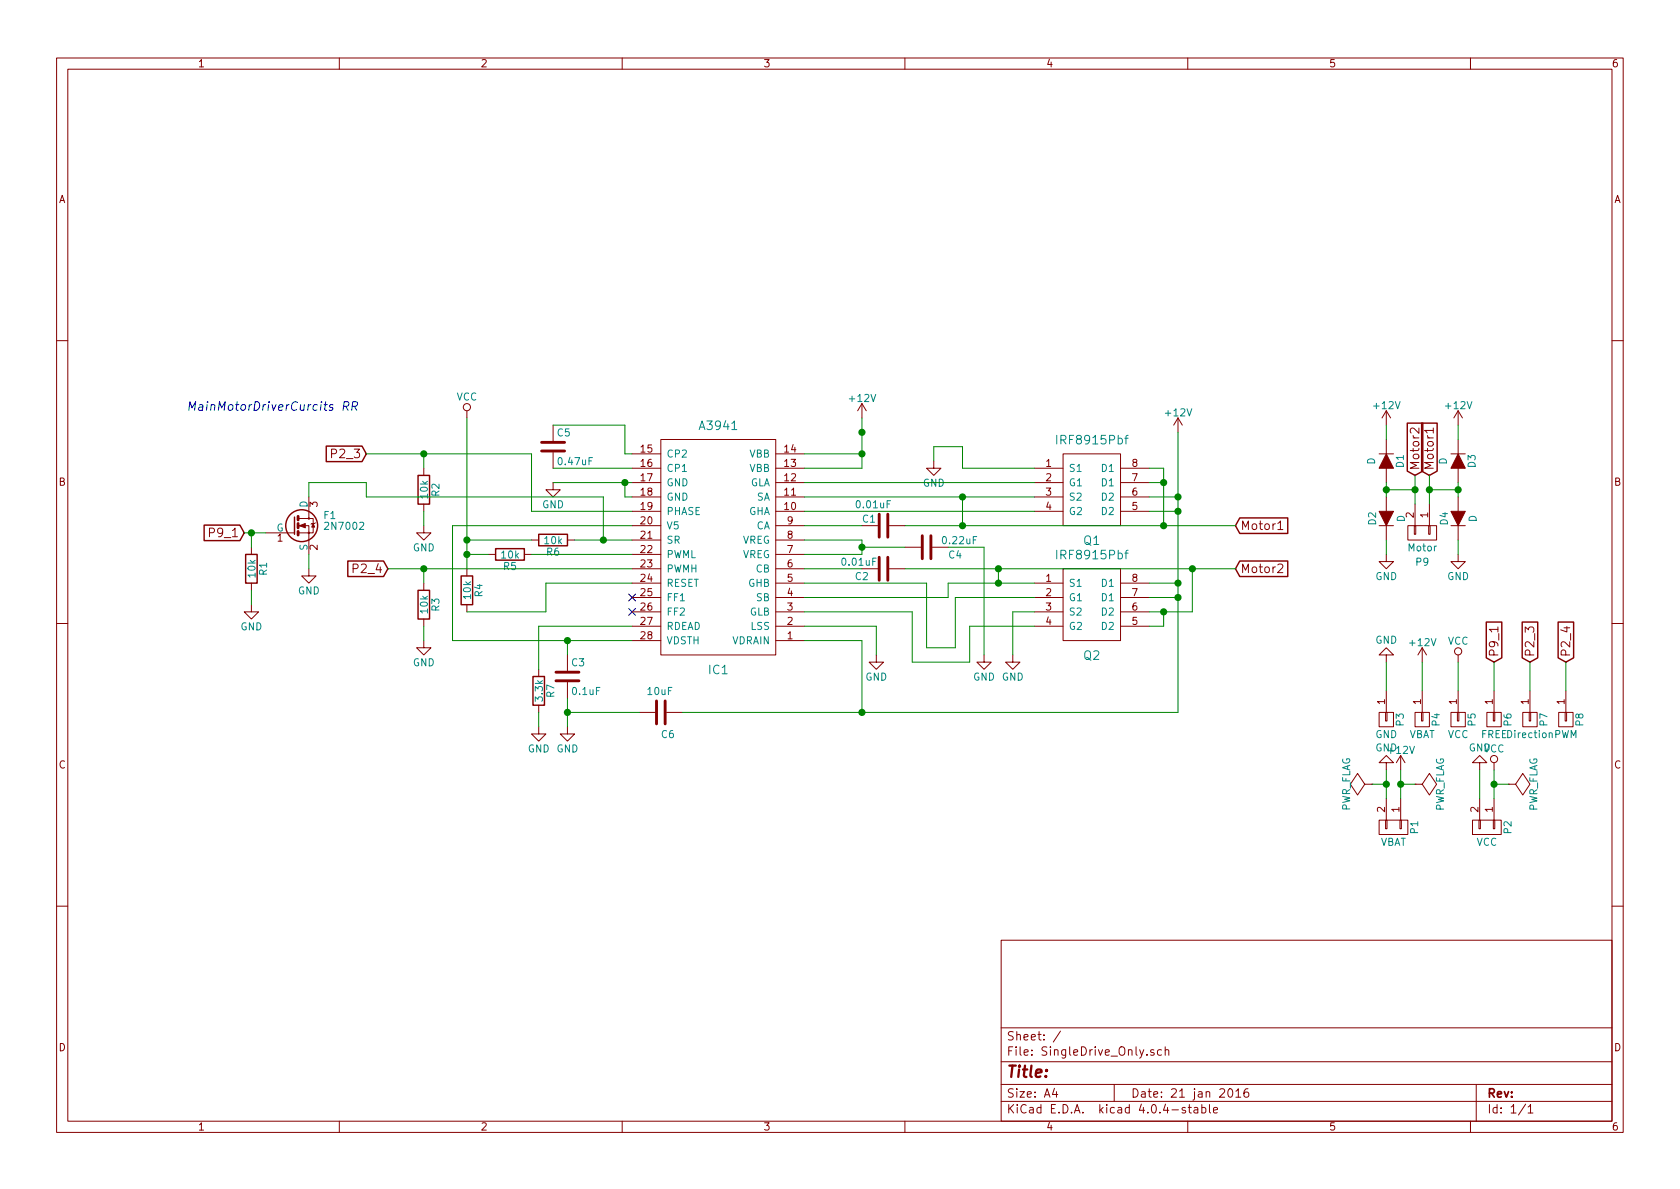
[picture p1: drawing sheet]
<svg xmlns="http://www.w3.org/2000/svg" width="297mm" height="210mm" viewBox="0 0 297 210" stroke-linecap="round" stroke-linejoin="round" font-family="sans-serif">
<g fill="none" stroke="#840000" stroke-width=".18">
<path d="M10 10.3h277v189.9h-277zM12 12.2h273v186.1h-273zM60 10.3v1.9M110 10.3v1.9M160 10.3v1.9M210 10.3v1.9M260 10.3v1.9M10 60.2h2M82.5 72.6v1.3M97.8 75.2v2.8M116.8 77.7h20.4v38.1h-20.4zM152.4 71.4l-.8 1.2"/>
<path d="M152.4 71.4v2.5M152.4 71.4l.8 1.2M208.3 73.9l-.8 1.3M208.3 73.9v2.5M208.3 73.9l.7 1.3M245.1 72.6v2.6M245.1 77.7v2.6M245.1 72.6l-.8 1.3M245.1 72.6l.8 1.3M250.9 75.7v.9l-.9-.8-.2-.1-.3 .1-.1 .2v.3l.1 .3M253.4 76.1h-1.5l.4 .5M253.4 75.7v.9"/>
<path d="M257.8 72.6l-.8 1.3M257.8 72.6v2.6M257.8 77.7v2.6M257.8 72.6l.8 1.3M285 60.2h2M44.4 96.8v1.2M47 94.2h5.1M52.8 94.2h1.8v3.8M54.6 87.9v3.8h-1.8M54.6 91.7h.8v2.5h-.8v-1.2h-1.8M55.8 92.5l-.8 .2M74.9 93v1.2h1.3l-1.3 1.3-1.2-1.3h1.2"/>
<path d="M74.9 82.8v1.3M74.9 89.1v1.3M86.4 98h1.2M92.7 98h1.3M94 95.5h1.2M97.8 85.3v1.3h1.3l-1.3 1.3-1.3-1.3h1.3M97.8 80v2.8M100.3 95.5h1.3M111.8 93h5M111.8 80.3h5M111.8 82.8h5M111.8 85.3h5"/>
<path d="M111.8 87.9h5M111.8 90.4h5M111.8 95.5h5M111.8 98h5M137.2 93h5M137.2 80.3h5M137.2 82.8h5M137.2 85.3h5M137.2 87.9h5M137.2 90.4h5M137.2 95.5h5M137.2 98h5"/>
<path d="M152.4 93h2.8M157.2 93h2.8M160 96.8h2.8M164.8 96.8h2.8M165.1 81.5v1.3h1.3l-1.3 1.3-1.3-1.3h1.3M182.9 82.8h5.1M182.9 85.3h5.1M182.9 87.9h5.1M182.9 90.4h5.1M188 80.3h10.1v12.7h-10.1zM198.1 82.8h5.1M198.1 85.3h5.1"/>
<path d="M198.1 87.9h5.1M198.1 90.4h5.1M225.9 92.6l.5-.5v1.5M225.9 99.9l.3-.2h.3l.2 .2 .1 .3-.1 .2-.8 .9h.9M225.9 93.6h.9M243.8 93h2.6M243.8 80.3h2.6M245.1 98v1.3h1.3l-1.3 1.3-1.3-1.3h1.3M245.1 82.8v2.5M245.1 87.9v2.5M245.1 93v2.5M248.9 93h5.1v2.5h-5.1z"/>
<path d="M250.1 93h.2v1.5h-.2zM250.2 89.1v3.9M252.6 93h.3v1.5h-.3zM252.7 89.1v3.9M256.5 93h2.6M256.5 80.3h2.6M257.8 98v1.3h1.3l-1.3 1.3-1.3-1.3h1.3M257.8 82.8v2.5M257.8 87.9v2.5M257.8 93v2.5M10 110.3h2M44.4 106.9v1.3h1.3l-1.3 1.3-1.2-1.3h1.2"/>
<path d="M44.4 103.1v1.3M54.6 100.6v1.2h1.3l-1.3 1.3-1.3-1.3h1.3M74.9 113.3v1.2h1.3l-1.3 1.3-1.2-1.3h1.2M74.9 103.1v1.3M74.9 109.5v1.2M82.5 100.6v1.2M82.5 106.9v1.3M95.2 118.4v1.2M100.3 115.8v2.8M111.8 100.6h5M111.8 103.1h5M111.8 105.7h5"/>
<path d="M111.8 108.2h5M111.8 110.7h5M111.8 113.3h5M137.2 100.6h5M137.2 103.1h5M137.2 105.7h5M137.2 108.2h5M137.2 110.7h5M137.2 113.3h5M152.4 100.6h2.8M154.9 115.8v1.3h1.3l-1.3 1.3-1.2-1.3h1.2M157.2 100.6h2.8"/>
<path d="M174 115.8v1.3h1.3l-1.3 1.3-1.3-1.3h1.3M179.1 115.8v1.3h1.2l-1.2 1.3-1.3-1.3h1.3M182.9 103.1h5.1M182.9 105.7h5.1M182.9 108.2h5.1M182.9 110.7h5.1M188 100.6h10.1v12.7h-10.1zM198.1 103.1h5.1M198.1 105.7h5.1M198.1 108.2h5.1M198.1 110.7h5.1M245.1 115.8h1.3l-1.3-1.3-1.3 1.3h1.3v1.3"/>
<path d="M251.5 114.5v2.6M251.5 114.5l-.8 1.3M251.5 114.5l.7 1.3M257.8 115.8v1.3M264.8 110.9v.9M285 110.3h2M95.2 128.5v1.3h1.3l-1.3 1.3-1.2-1.3h1.2M95.2 124.7v1.3M100.3 128.5v1.3h1.3l-1.3 1.3-1.2-1.3h1.2M100.3 120.6v2.8M113 126h2.8M117.9 126h2.7"/>
<path d="M241.3 138.7l-1.3-1.9-1.2 1.9 1.2 1.9 1.3-1.9h1.3M242.6 138.7h.1M243.8 126h2.6v2.5h-2.6zM245 126h.2v1.5h-.2zM245.1 134.9h1.3l-1.3-1.3-1.3 1.3h1.3v1.2M245.1 122.2v3.8M247.6 133.6v2.5M247.6 133.6l-.7 1.3M247.6 133.6l.8 1.3M250.2 126h2.5v2.5h-2.5zM250.2 138.7h.1M250.2 138.7h1.3l1.2-1.9 1.3 1.9-1.3 1.9-1.2-1.9"/>
<path d="M251.3 126h.3v1.5h-.3zM251.5 122.2v3.8M256.5 126h2.6v2.5h-2.6zM257.7 126h.2v1.5h-.2zM257.8 122.2v3.8M261.6 134.9h1.3l-1.3-1.3-1.3 1.3h1.3v1.2M262.9 126h2.5v2.5h-2.5zM264 126h.3v1.5h-.3zM264.2 122.2v3.8M264.2 134.9v1.2M266.7 138.7h.1M266.7 138.7h1.3l1.2-1.9 1.3 1.9-1.3 1.9-1.2-1.9"/>
<path d="M269.2 126h2.6v2.5h-2.6zM270.4 126h.2v1.5h-.2zM270.5 122.2v3.8M275.6 126h2.5v2.5h-2.5zM276.7 126h.3v1.5h-.3zM276.9 122.2v3.8M243.8 145h5.1v2.6h-5.1zM245 145h.2v1.6h-.2zM245.1 141.2v3.8M247.5 145h.3v1.6h-.3zM247.6 141.2v3.8M260.3 145h5.1v2.6h-5.1z"/>
<path d="M261.5 145h.2v1.6h-.2zM261.6 141.2v3.8M264 145h.3v1.6h-.3zM264.2 141.2v3.8M10 160.2h2M177 166.3h108v32h-108zM285 160.2h2M60 198.3v1.9M110 198.3v1.9M160 198.3v1.9M177 194.8h108M177 191.8h108"/>
<path d="M177 187.8h108M177 181.8h108M186.4 192.5l-.3 1h.9M186.8 193v1M187.5 182.3l-1.3 2M197 191.8v3M204 185.7a.37 .37 0 0 0-.6 .1l.1 .2 .5 .2 .1 .1-.2 .3-.5-.1M205.4 185.7l-.5-.1-.3 .3 .1 .6 .2 .1 .5-.1M206 185.7l.2-.1 .4 .1 .1 .9M206 185.1v1.5M209.6 195.9a.37 .37 0 0 0-.6 .1l.1 .3 .5 .1 .1 .1-.3 .3-.4-.1M210 198.3v1.9"/>
<path d="M210.1 195.8h.5M210.3 195.3v1.3l.3 .2M211.2 195.9h.5l.1 .9M211.8 196.2l-.5 .1-.2 .2 .2 .3 .5-.1M212.5 195.9l.4-.1 .3 .3-.1 .6h-.6M212.5 195.3v1.5M213.8 195.3v1.3l.2 .2M214.6 196.3l.7-.1-.1-.3-.4-.1-.2 .2v.7h.6M217.2 192.7l.2-.2a.81 .81 0 0 1 .6 .6 .81 .81 0 0 1-.2 .8l-.2 .1a.79 .79 0 0 1-.4-1.3zM218.5 193l.4-.5v1.5M218.5 194h.9M220.6 192.5a.59 .59 0 0 0-.7 .7l.1 .7 .2 .1 .5-.1 .1-.5-.2-.2-.4-.1-.3 .3"/>
<path d="M260 198.3v1.9M261 191.8v6.5M269.7 195.2l-1.2 2M270.2 195.8l.4-.5v1.5M270.2 196.8h.8"/>
<circle cx="82.5" cy="72" r=".63"/>
<circle cx="54.6" cy="94.2" r=".13"/>
<circle cx="54.6" cy="91.7" r=".13"/>
<circle cx="257.8" cy="115.2" r=".63"/>
<circle cx="264.2" cy="134.2" r=".63"/>
</g>
<g fill="#840000" stroke="#840000" stroke-width=".18">
<path d="M243.8 90.4h2.6l-1.3 2.6z"/>
<path d="M245.1 80.3l1.3 2.5h-2.6z"/>
<path d="M55.4 92.6l.2 .6h-.5z"/>
<path d="M53 93l1-.4v.7z"/>
<path d="M257.8 80.3l1.3 2.5h-2.6z"/>
<path d="M256.5 90.4h2.6l-1.3 2.6z"/>
</g>
<g fill="none" stroke="#840000" stroke-width=".25">
<path d="M57.7 78.9h6.3l.8 1.4-.8 1.3h-6.3zM248.8 74.8h2.8v8.5l-1.4 .8-1.4-.8zM251.4 74.8h2.7v8.5l-1.4 .8-1.3-.8zM36.1 92.9h6.3l.8 1.3-.8 1.4h-6.3zM43.4 98h2.1v5.1h-2.1zM52.1 91.4v3.1M61.5 99.2h6.3l.8 1.4-.8 1.3h-6.3zM73.9 84.1h2v5h-2zM87.6 97h5.1v2.1h-5.1zM95.2 94.5h5.1v2h-5.1zM219.2 91.6h8.5v2.7h-8.5l-.8-1.3zM219.2 99.2h8.5v2.7h-8.5l-.8-1.3z"/>
<path d="M73.9 104.4h2v5.1h-2zM81.5 101.8h2.1v5.1h-2.1zM94.2 119.6h2.1v5.1h-2.1zM262.8 110h2.7v6.3l-1.3 .8-1.4-.8zM269.1 110h2.8v6.3l-1.4 .8-1.4-.8zM275.5 110h2.7v6.3l-1.3 .8-1.4-.8z"/>
<circle cx="53.3" cy="93" r="2.82"/>
</g>
<g fill="none" stroke="#840000" stroke-width=".51">
<path d="M95.8 79.8h4M95.8 78.2h4M52.7 91.3v.6M52.7 92.6v.7M52.7 94v.6M155.4 90.9v4.1M155.4 98.5v4.1M157 90.9v4.1M157 98.5v4.1M163.1 94.7v4.1M164.6 94.7v4.1M98.3 118.9h4.1"/>
<path d="M98.3 120.4h4.1M116.1 123.9v4.1M117.6 123.9v4.1"/>
</g>
<path d="M198.9 77.5h.6M199.5 77l-.3 .1-.1 .1v1.3M198.9 97.8h.6M199.5 97.3l-.3 .1-.1 .1v1.3" fill="none" stroke="#008484" stroke-width=".18"/>
<path d="M111.2 105l1.2 1.3M111.2 107.6l1.2 1.2M112.4 105l-1.2 1.3M112.4 107.6l-1.2 1.2" fill="none" stroke="#000084" stroke-width=".18"/>
<path d="M60.8 71.9h.5l.3-.2 .1-.4-.1-.2-.7-.1-.2 1.6M61.1 71.9l.4 .7M62.3 71.9h.6l.2-.2 .1-.4-.1-.2-.7-.1-.2 1.6M62.7 71.9l.4 .7" fill="none" stroke="#0000c2" stroke-width=".18"/>
<g fill="none" stroke="#008400" stroke-width=".18">
<path d="M82.5 73.9v26.7M97.8 75.2h12.7v5.1h1.3M152.4 73.9v8.9h-10.2M208.3 76.4v49.6h-87.7M245.1 75.2v2.5M257.8 75.2v2.5M43.2 94.2h3.8M44.4 94.2v2.6M54.6 87.9v-2.6h10.2v2.6h41.9v7.6M54.6 98v2.6M64.8 80.3h29.2v10.1h17.8M74.9 80.3v2.5"/>
<path d="M74.9 90.4v2.6M82.5 95.5h11.5M82.5 98h3.9M94 98h17.8M97.8 82.8h14M97.8 85.3h14M101.6 95.5h10.2M110.5 85.3v2.6h1.3M111.8 93h-31.8v20.3h31.8M142.2 80.3h10.2M142.2 85.3h40.7M142.2 90.4h40.7"/>
<path d="M142.2 95.5h10.2v2.5h-10.2M142.2 93h10.2M142.2 87.9h40.7M152.4 96.8h7.6M160 93h58.4M165.1 81.5v-2.5h5.1v3.8h12.7M167.6 96.8h6.4v19M170.2 87.9v5.1M203.2 82.8h2.5v10.2M203.2 85.3h2.5M203.2 90.4h5.1M203.2 87.9h5.1"/>
<path d="M245.1 86.6h5.1M245.1 85.3v2.6M245.1 95.5v2.5M250.2 84.1v5M252.7 84.1v5M252.7 86.6h5.1M257.8 85.3v2.6M257.8 95.5v2.5M44.4 104.4v2.5M68.6 100.6h43.2M74.9 100.6v2.5M74.9 110.7v2.6"/>
<path d="M100.3 113.3v2.5M111.8 103.1h-15.3v5.1h-14M111.8 110.7h-16.6v7.7M142.2 103.1h21.6v11.4h5.1v-8.8h14M142.2 113.3h10.2v12.7M142.2 110.7h12.7v5.1M142.2 108.2h19.1v8.9h10.1v-6.4h11.5M142.2 100.6h10.2M160 100.6h58.4M176.5 100.6v2.5M182.9 103.1h-15.3v2.6h-25.4M182.9 108.2h-3.8v7.6"/>
<path d="M203.2 103.1h5.1M203.2 105.7h5.1M205.7 108.2v2.5h-2.5M210.8 100.6v7.6h-7.6M245.1 117.1v5.1M251.5 117.1v5.1M257.8 117.1v5.1M264.2 117.1v5.1M270.5 117.1v5.1M276.9 117.1v5.1M95.2 126v2.5M100.3 123.4v5.1"/>
<path d="M100.3 126h12.7M242.6 138.7h2.5M245.1 136.1v5.1M247.6 136.1v5.1M247.6 138.7h2.6M261.6 136.1v5.1M264.2 136.1v5.1M264.2 138.7h2.5"/>
</g>
<g fill="#008400" stroke="#008400" stroke-width=".25">
<circle cx="82.6" cy="95.5" r=".51"/>
<circle cx="82.6" cy="98" r=".51"/>
<circle cx="100.3" cy="113.3" r=".51"/>
<circle cx="74.9" cy="80.3" r=".51"/>
<circle cx="74.9" cy="100.6" r=".51"/>
<circle cx="110.5" cy="85.3" r=".51"/>
<circle cx="100.3" cy="126" r=".51"/>
<circle cx="152.4" cy="96.8" r=".51"/>
<circle cx="170.2" cy="93" r=".51"/>
<circle cx="170.2" cy="87.9" r=".51"/>
<circle cx="205.7" cy="93" r=".51"/>
<circle cx="205.7" cy="85.3" r=".51"/>
<circle cx="152.4" cy="80.3" r=".51"/>
<circle cx="152.4" cy="76.4" r=".51"/>
<circle cx="208.3" cy="87.9" r=".51"/>
<circle cx="208.3" cy="90.4" r=".51"/>
<circle cx="208.3" cy="103.1" r=".51"/>
<circle cx="208.3" cy="105.7" r=".51"/>
<circle cx="152.4" cy="126" r=".51"/>
<circle cx="205.7" cy="108.2" r=".51"/>
<circle cx="210.8" cy="100.6" r=".51"/>
<circle cx="176.5" cy="100.6" r=".51"/>
<circle cx="176.5" cy="103.1" r=".51"/>
<circle cx="44.5" cy="94.2" r=".51"/>
<circle cx="106.7" cy="95.5" r=".51"/>
<circle cx="250.2" cy="86.6" r=".51"/>
<circle cx="252.7" cy="86.6" r=".51"/>
<circle cx="257.8" cy="86.6" r=".51"/>
<circle cx="245.1" cy="86.6" r=".51"/>
<circle cx="247.7" cy="138.7" r=".51"/>
<circle cx="245.1" cy="138.7" r=".51"/>
<circle cx="264.2" cy="138.7" r=".51"/>
</g>
<text font-size="2.8" fill="#840000" x="178" y="190.5">Title:</text>
<text font-size="2.1" fill="#0000c2" x="33" y="72.6">MainMotorDriverCurcits RR</text>
<g font-size="2.1" fill="#008484">
<text x="123.9" y="76">A3941</text>
<text x="187.3" y="78.6">IRF8915Pbf</text>
<text x="187.3" y="98.9">IRF8915Pbf</text>
<text x="191.6" y="96.4">Q1</text>
<text x="125.3" y="119.2">IC1</text>
<text x="191.6" y="116.7">Q2</text>
</g>
<g font-size="2.1" fill="#840000">
<text x="58.9" y="81">P2_3</text>
<text x="251" y="83.2" transform="rotate(-90 251 83.2)">Motor2</text>
<text x="253.5" y="83.2" transform="rotate(-90 253.5 83.2)">Motor1</text>
<text x="37.3" y="95">P9_1</text>
<text x="219.4" y="93.7">Motor1</text>
<text x="62.7" y="101.3">P2_4</text>
<text x="219.4" y="101.3">Motor2</text>
<text x="264.9" y="116.2" transform="rotate(-90 264.9 116.2)">P9_1</text>
<text x="271.3" y="116.2" transform="rotate(-90 271.3 116.2)">P2_3</text>
<text x="277.6" y="116.2" transform="rotate(-90 277.6 116.2)">P2_4</text>
<text x="178" y="184">Sheet: /</text>
<text x="178" y="186.7">File: SingleDrive_Only.sch</text>
<text x="178" y="196.9">KiCad E.D.A. kicad 4.0.4-stable</text>
<text x="178" y="194.1">Size: A4</text>
<text x="200" y="194.1">Date: 21 jan 2016</text>
<text x="263" y="194.1">Rev:</text>
<text x="263" y="196.9">Id: 1/1</text>
</g>
<g font-size="1.8" fill="#840000">
<text x="35" y="11.9">1</text>
<text x="85" y="11.9">2</text>
<text x="135" y="11.9">3</text>
<text x="185" y="11.9">4</text>
<text x="235" y="11.9">5</text>
<text x="285" y="11.9">6</text>
<text x="10.4" y="35.9">A</text>
<text x="285.4" y="35.9">A</text>
<text x="113.3" y="80">15</text>
<text x="113.3" y="82.5">16</text>
<text x="138.7" y="82.5">13</text>
<text x="138.7" y="80">14</text>
<text x="184.9" y="82.5">1</text>
<text x="200.2" y="82.5">8</text>
<text x="10.4" y="85.9">B</text>
<text x="56.1" y="89.6" transform="rotate(-90 56.1 89.6)">3</text>
<text x="113.3" y="85.1">17</text>
<text x="113.3" y="87.6">18</text>
<text x="138.7" y="87.6">11</text>
<text x="138.7" y="85.1">12</text>
<text x="184.9" y="85.1">2</text>
<text x="184.9" y="87.6">3</text>
<text x="200.2" y="87.6">6</text>
<text x="200.2" y="85.1">7</text>
<text x="285.4" y="85.9">B</text>
<text x="49" y="95.8">1</text>
<text x="113.3" y="92.7">20</text>
<text x="113.3" y="95.2">21</text>
<text x="113.3" y="90.2">19</text>
<text x="138.7" y="90.2">10</text>
<text x="139.2" y="95.2">8</text>
<text x="139.2" y="92.7">9</text>
<text x="184.9" y="90.2">4</text>
<text x="200.2" y="90.2">5</text>
<text x="249.9" y="91.5" transform="rotate(-90 249.9 91.5)">2</text>
<text x="252.5" y="91.5" transform="rotate(-90 252.5 91.5)">1</text>
<text x="56.1" y="97.3" transform="rotate(-90 56.1 97.3)">2</text>
<text x="113.3" y="97.8">22</text>
<text x="113.3" y="100.3">23</text>
<text x="139.2" y="100.3">6</text>
<text x="139.2" y="97.8">7</text>
<text x="113.3" y="102.9">24</text>
<text x="113.3" y="105.4">25</text>
<text x="113.3" y="107.9">26</text>
<text x="139.2" y="107.9">3</text>
<text x="139.2" y="105.4">4</text>
<text x="139.2" y="102.9">5</text>
<text x="184.9" y="102.9">1</text>
<text x="184.9" y="105.4">2</text>
<text x="184.9" y="107.9">3</text>
<text x="200.2" y="107.9">6</text>
<text x="200.2" y="105.4">7</text>
<text x="200.2" y="102.9">8</text>
<text x="113.3" y="110.5">27</text>
<text x="113.3" y="113">28</text>
<text x="139.2" y="113">1</text>
<text x="139.2" y="110.5">2</text>
<text x="184.9" y="110.5">4</text>
<text x="200.2" y="110.5">5</text>
<text x="244.9" y="124.6" transform="rotate(-90 244.9 124.6)">1</text>
<text x="251.2" y="124.6" transform="rotate(-90 251.2 124.6)">1</text>
<text x="257.6" y="124.6" transform="rotate(-90 257.6 124.6)">1</text>
<text x="263.9" y="124.6" transform="rotate(-90 263.9 124.6)">1</text>
<text x="270.3" y="124.6" transform="rotate(-90 270.3 124.6)">1</text>
<text x="276.6" y="124.6" transform="rotate(-90 276.6 124.6)">1</text>
<text x="10.4" y="135.9">C</text>
<text x="285.4" y="135.9">C</text>
<text x="244.9" y="143.6" transform="rotate(-90 244.9 143.6)">2</text>
<text x="247.4" y="143.6" transform="rotate(-90 247.4 143.6)">1</text>
<text x="261.4" y="143.6" transform="rotate(-90 261.4 143.6)">2</text>
<text x="263.9" y="143.6" transform="rotate(-90 263.9 143.6)">1</text>
<text x="10.4" y="185.9">D</text>
<text x="285.4" y="185.9">D</text>
<text x="35" y="199.9">1</text>
<text x="85" y="199.9">2</text>
<text x="135" y="199.9">3</text>
<text x="185" y="199.9">4</text>
<text x="235" y="199.9">5</text>
<text x="285" y="199.9">6</text>
</g>
<g font-size="1.8" fill="#008484">
<text x="80.7" y="70.8">VCC</text>
<text x="150.3" y="71.1">+12V</text>
<text x="98.6" y="77.2">C5</text>
<text x="206.2" y="73.6">+12V</text>
<text x="243" y="72.3">+12V</text>
<text x="255.7" y="72.3">+12V</text>
<text x="98.9" y="82.2">0.47uF</text>
<text x="117.9" y="80.9">CP2</text>
<text x="117.9" y="83.4">CP1</text>
<text x="132.4" y="83.4">VBB</text>
<text x="132.4" y="80.9">VBB</text>
<text x="189" y="83.4">S1</text>
<text x="194.8" y="83.4">D1</text>
<text x="243.1" y="82.2" transform="rotate(-90 243.1 82.2)">D</text>
<text x="248.2" y="82.6" transform="rotate(-90 248.2 82.6)">D1</text>
<text x="255.8" y="82.2" transform="rotate(-90 255.8 82.2)">D</text>
<text x="260.9" y="82.6" transform="rotate(-90 260.9 82.6)">D3</text>
<text x="54.4" y="89.8" transform="rotate(-90 54.4 89.8)">D</text>
<text x="75.6" y="88.1" transform="rotate(-90 75.6 88.1)">10k</text>
<text x="77.7" y="87.7" transform="rotate(-90 77.7 87.7)">R2</text>
<text x="95.8" y="89.9">GND</text>
<text x="117.9" y="86">GND</text>
<text x="117.9" y="88.5">GND</text>
<text x="132.4" y="86">GLA</text>
<text x="133.7" y="88.5">SA</text>
<text x="151.6" y="89.9">0.01uF</text>
<text x="163.1" y="86">GND</text>
<text x="189" y="86">G1</text>
<text x="189" y="88.5">S2</text>
<text x="194.8" y="88.5">D2</text>
<text x="194.8" y="86">D1</text>
<text x="48.8" y="94">G</text>
<text x="57.3" y="91.8">F1</text>
<text x="57.8" y="93.7">2N7002</text>
<text x="117.9" y="93.6">V5</text>
<text x="117.9" y="91.1">PHASE</text>
<text x="132.2" y="91.1">GHA</text>
<text x="133.6" y="93.6">CA</text>
<text x="152.5" y="92.4">C1</text>
<text x="189" y="91.1">G2</text>
<text x="194.8" y="91.1">D2</text>
<text x="243.3" y="92.8" transform="rotate(-90 243.3 92.8)">D2</text>
<text x="248.4" y="92.3" transform="rotate(-90 248.4 92.3)">D</text>
<text x="256" y="92.8" transform="rotate(-90 256 92.8)">D4</text>
<text x="261.1" y="92.3" transform="rotate(-90 261.1 92.3)">D</text>
<text x="47.2" y="101.7" transform="rotate(-90 47.2 101.7)">R1</text>
<text x="54.4" y="97.4" transform="rotate(-90 54.4 97.4)">S</text>
<text x="73" y="97.5">GND</text>
<text x="88.7" y="98.7">10k</text>
<text x="89.1" y="100.8">R5</text>
<text x="96.3" y="96.2">10k</text>
<text x="96.7" y="98.2">R6</text>
<text x="117.9" y="96.1">SR</text>
<text x="117.9" y="98.7">PWML</text>
<text x="117.9" y="101.2">PWMH</text>
<text x="131.1" y="98.7">VREG</text>
<text x="131.1" y="96.1">VREG</text>
<text x="133.6" y="101.2">CB</text>
<text x="149" y="100">0.01uF</text>
<text x="166.8" y="96.2">0.22uF</text>
<text x="167.8" y="98.7">C4</text>
<text x="249" y="97.5">Motor</text>
<text x="250.4" y="100">P9</text>
<text x="45.2" y="102.1" transform="rotate(-90 45.2 102.1)">10k</text>
<text x="52.7" y="105.1">GND</text>
<text x="83.3" y="105.9" transform="rotate(-90 83.3 105.9)">10k</text>
<text x="85.3" y="105.5" transform="rotate(-90 85.3 105.5)">R4</text>
<text x="117.9" y="103.8">RESET</text>
<text x="117.9" y="106.3">FF1</text>
<text x="132.2" y="103.8">GHB</text>
<text x="133.7" y="106.3">SB</text>
<text x="151.3" y="102.6">C2</text>
<text x="189" y="103.8">S1</text>
<text x="189" y="106.3">G1</text>
<text x="194.8" y="106.3">D1</text>
<text x="194.8" y="103.8">D1</text>
<text x="243.2" y="102.6">GND</text>
<text x="255.9" y="102.6">GND</text>
<text x="42.5" y="111.4">GND</text>
<text x="75.6" y="108.4" transform="rotate(-90 75.6 108.4)">10k</text>
<text x="77.7" y="108" transform="rotate(-90 77.7 108)">R3</text>
<text x="117.9" y="108.8">FF2</text>
<text x="117.9" y="111.4">RDEAD</text>
<text x="117.9" y="113.9">VDSTH</text>
<text x="129.4" y="113.9">VDRAIN</text>
<text x="132.4" y="108.8">GLB</text>
<text x="132.7" y="111.4">LSS</text>
<text x="189" y="108.8">S2</text>
<text x="189" y="111.4">G2</text>
<text x="194.8" y="111.4">D2</text>
<text x="194.8" y="108.8">D2</text>
<text x="243.2" y="113.8">GND</text>
<text x="256" y="114">VCC</text>
<text x="73" y="117.8">GND</text>
<text x="101.1" y="117.8">C3</text>
<text x="249.4" y="114.2">+12V</text>
<text x="96" y="123.9" transform="rotate(-90 96 123.9)">3.3k</text>
<text x="98" y="123.3" transform="rotate(-90 98 123.3)">R7</text>
<text x="101.3" y="122.9">0.1uF</text>
<text x="114.6" y="122.9">10uF</text>
<text x="153" y="120.3">GND</text>
<text x="172" y="120.3">GND GND</text>
<text x="117" y="130.5">C6</text>
<text x="243.2" y="130.5">GND</text>
<text x="248.2" y="128.3" transform="rotate(-90 248.2 128.3)">P3</text>
<text x="249" y="130.5">VBAT</text>
<text x="254.5" y="128.3" transform="rotate(-90 254.5 128.3)">P4</text>
<text x="256" y="130.5">VCC</text>
<text x="260.9" y="128.3" transform="rotate(-90 260.9 128.3)">P5</text>
<text x="261.8" y="130.5">FREEDirection PWM</text>
<text x="267.2" y="128.3" transform="rotate(-90 267.2 128.3)">P6</text>
<text x="273.6" y="128.3" transform="rotate(-90 273.6 128.3)">P7</text>
<text x="279.9" y="128.3" transform="rotate(-90 279.9 128.3)">P8</text>
<text x="93.3" y="133">GND GND</text>
<text x="243.2" y="132.9">GND</text>
<text x="245.6" y="133.3">+12V</text>
<text x="259.7" y="132.9">GND</text>
<text x="262.3" y="133">VCC</text>
<text x="238.7" y="143.6" transform="rotate(-90 238.7 143.6)">PWR_FLAG</text>
<text x="255.3" y="143.6" transform="rotate(-90 255.3 143.6)">PWR_FLAG</text>
<text x="271.8" y="143.6" transform="rotate(-90 271.8 143.6)">PWR_FLAG</text>
<text x="244" y="149.5">VBAT</text>
<text x="250.7" y="147.4" transform="rotate(-90 250.7 147.4)">P1</text>
<text x="261" y="149.5">VCC</text>
<text x="267.2" y="147.4" transform="rotate(-90 267.2 147.4)">P2</text>
</g>
</svg>
